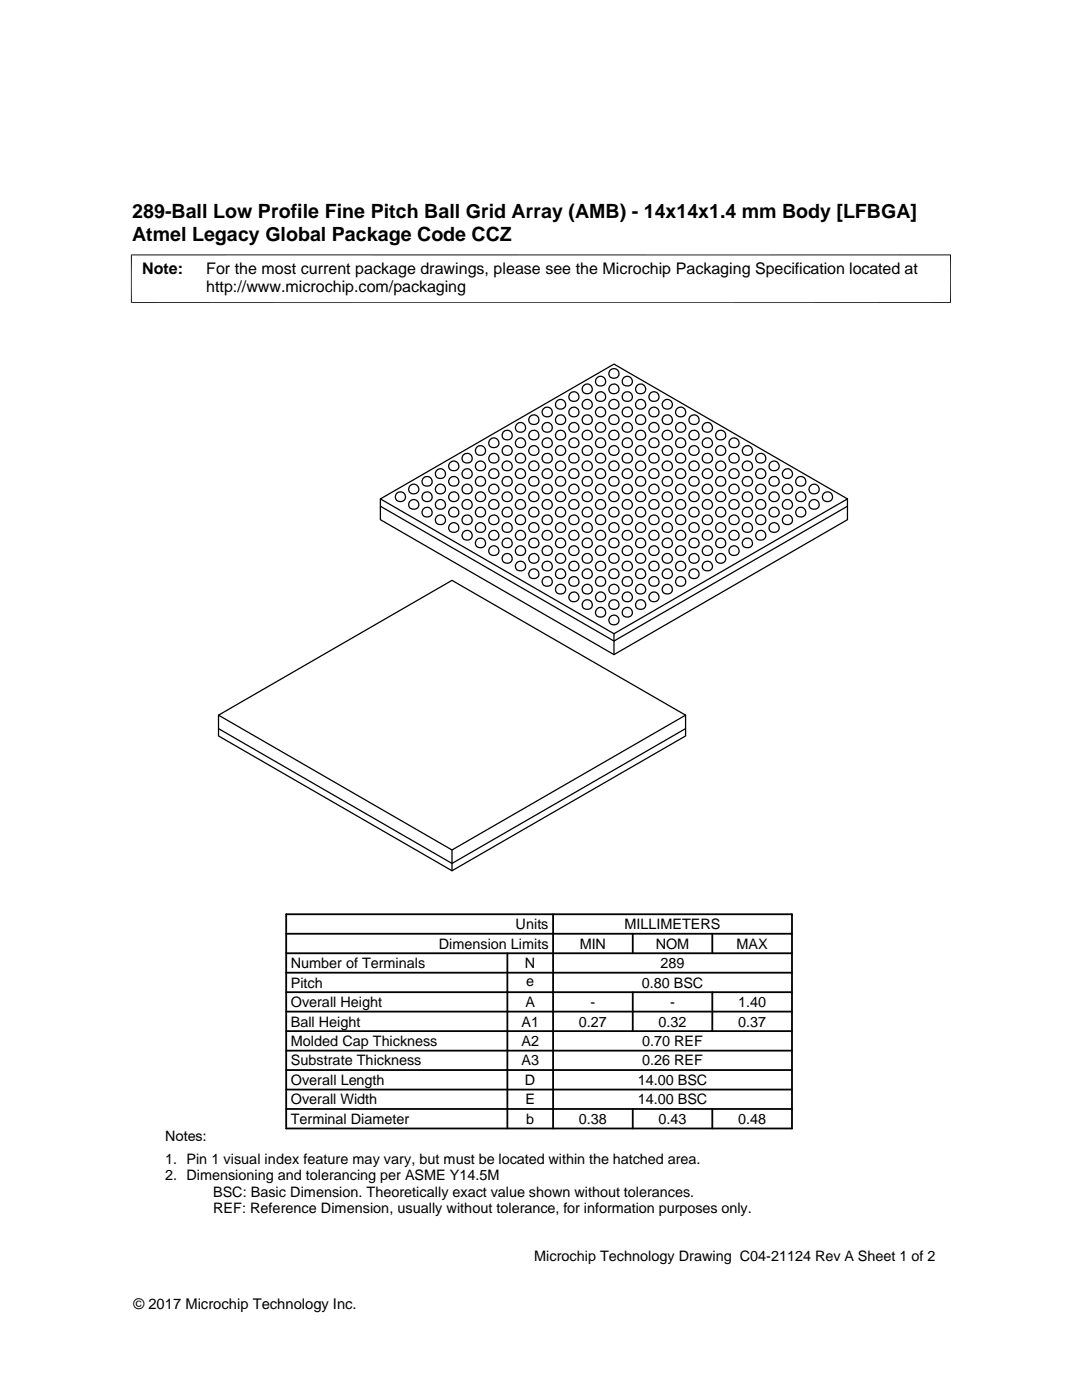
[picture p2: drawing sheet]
<svg xmlns="http://www.w3.org/2000/svg" width="216mm" height="279mm" viewBox="0 0 216 279" stroke-linecap="round" stroke-linejoin="round" font-family="sans-serif">
<g fill="none" stroke="#000" stroke-width=".25">
<path d="M124.4 75.5a1.02 1.02 0 0 1 1.7 .1 1.02 1.02 0 0 1-.9 1.5 1.02 1.02 0 0 1-1-1.4zM75.9 99.6l46.6 26.9 46.6-26.9-46.6-26.9-46.6 26.9v4.1l46.6 26.9 46.6-26.9v-4.1M95.1 92.4a1.02 1.02 0 0 1 1.7 .1 1.02 1.02 0 0 1-.9 1.5 1.02 1.02 0 0 1-1-1.4zM105.7 92.4a1.02 1.02 0 0 1 1.7 .1 1.02 1.02 0 0 1-.8 1.5 1.02 1.02 0 0 1-1-1.4zM105.7 83.1a1.02 1.02 0 0 1 1.7 .2 1.02 1.02 0 0 1-.8 1.5 1.02 1.02 0 0 1-1-1.3zM105.7 95.4a1.02 1.02 0 0 1 1.7 .2 1.02 1.02 0 0 1-.8 1.5 1.02 1.02 0 0 1-1-1.3zM105.7 86.2a1.02 1.02 0 0 1 1.7 .2 1.02 1.02 0 0 1-.8 1.5 1.02 1.02 0 0 1-1-1.3zM108.4 87.8a1.02 1.02 0 0 1 1.7 .1 1.02 1.02 0 0 1-.8 1.5 1.02 1.02 0 0 1-1.1-1.4zM111 92.4a1.02 1.02 0 0 1 1.8 .1 1.02 1.02 0 0 1-.9 1.5 1.02 1.02 0 0 1-1-1.4zM116.4 95.5a1 1 0 0 1 1.4-.2 1 1 0 0 1 .2 1.4 1 1 0 0 1-1.5 .2l-.3-.7zM116.4 83.2a1 1 0 0 1 1.4-.2 1 1 0 0 1 .2 1.4 1 1 0 0 1-1.5 .2l-.3-.7zM121.7 92.4a1.02 1.02 0 0 1 1.7 .1 1.02 1.02 0 0 1-.8 1.5 1.02 1.02 0 0 1-1-1.4z"/>
<path d="M124.4 87.8a1.02 1.02 0 0 1 1.7 .1 1.02 1.02 0 0 1-.9 1.5 1.02 1.02 0 0 1-1-1.4zM135 87.8a1.02 1.02 0 0 1 1.7 .1 1.02 1.02 0 0 1-.8 1.5 1.02 1.02 0 0 1-1-1.4zM137.7 92.4a1.02 1.02 0 0 1 1.7 .1 1.02 1.02 0 0 1-.8 1.5 1.02 1.02 0 0 1-1.1-1.4zM145.7 87.8a1 1 0 0 1 1.4-.2 1 1 0 0 1 .2 1.4 1 1 0 0 1-1.5 .2l-.3-.6zM148.3 92.4a1.02 1.02 0 0 1 1.7 .1 1.02 1.02 0 0 1-.8 1.5 1.02 1.02 0 0 1-1-1.4zM148.4 95.4a1.02 1.02 0 0 1 1.6 .2 1.02 1.02 0 0 1-.8 1.5 1.02 1.02 0 0 1-1-1.3zM153.6 92.4a1.02 1.02 0 0 1 1.8 .1 1.02 1.02 0 0 1-.9 1.5 1.02 1.02 0 0 1-1-1.4zM159 95.5a1 1 0 0 1 1.4-.2 1 1 0 0 1 .2 1.4 1 1 0 0 1-1.4 .2l-.4-.7zM75.9 101l46.6 26.9 46.6-26.9M81.7 100.1a1.02 1.02 0 0 1 1.8 .1 1.02 1.02 0 0 1-.9 1.5 1.02 1.02 0 0 1-1-1.4zM92.4 100.1a1.02 1.02 0 0 1 1.7 .1 1.02 1.02 0 0 1-.8 1.5 1.02 1.02 0 0 1-1-1.4zM95.1 104.7a1.02 1.02 0 0 1 1.7 .1 1.02 1.02 0 0 1-.9 1.5 1.02 1.02 0 0 1-1-1.4z"/>
<path d="M105.7 104.7a1.02 1.02 0 0 1 1.7 .1 1.02 1.02 0 0 1-.8 1.5 1.02 1.02 0 0 1-1-1.4zM105.7 107.7a1.02 1.02 0 0 1 1.7 .2 1.02 1.02 0 0 1-.8 1.5 1.02 1.02 0 0 1-1-1.3zM108.4 100.1a1.02 1.02 0 0 1 1.7 .1 1.02 1.02 0 0 1-.8 1.5 1.02 1.02 0 0 1-1.1-1.4zM111 104.7a1.02 1.02 0 0 1 1.8 .1 1.02 1.02 0 0 1-.9 1.5 1.02 1.02 0 0 1-1-1.4zM111 117a1.02 1.02 0 0 1 1.8 .1 1.02 1.02 0 0 1-.9 1.5 1.02 1.02 0 0 1-1-1.4zM116.4 107.8a1 1 0 0 1 1.4-.2 1 1 0 0 1 .2 1.4 1 1 0 0 1-1.5 .2l-.3-.7zM121.7 104.7a1.02 1.02 0 0 1 1.7 .1 1.02 1.02 0 0 1-.8 1.5 1.02 1.02 0 0 1-1-1.4zM121.7 117a1.02 1.02 0 0 1 1.7 .1 1.02 1.02 0 0 1-.8 1.5 1.02 1.02 0 0 1-1-1.4zM124.4 100.1a1.02 1.02 0 0 1 1.7 .1 1.02 1.02 0 0 1-.9 1.5 1.02 1.02 0 0 1-1-1.4zM135 100.1a1.02 1.02 0 0 1 1.7 .1 1.02 1.02 0 0 1-.8 1.5 1.02 1.02 0 0 1-1-1.4zM137.7 104.7a1.02 1.02 0 0 1 1.7 .1 1.02 1.02 0 0 1-.8 1.5 1.02 1.02 0 0 1-1.1-1.4zM145.7 100.1a1 1 0 0 1 1.4-.2 1 1 0 0 1 .2 1.4 1 1 0 0 1-1.5 .2l-.3-.6z"/>
<path d="M148.3 104.7a1.02 1.02 0 0 1 1.7 .1 1.02 1.02 0 0 1-.8 1.5 1.02 1.02 0 0 1-1-1.4zM148.4 107.7a1.02 1.02 0 0 1 1.6 .2 1.02 1.02 0 0 1-.8 1.5 1.02 1.02 0 0 1-1-1.3zM151 100.1a1.02 1.02 0 0 1 1.7 .1 1.02 1.02 0 0 1-.8 1.5 1.02 1.02 0 0 1-1-1.4zM153.6 104.7a1.02 1.02 0 0 1 1.8 .1 1.02 1.02 0 0 1-.9 1.5 1.02 1.02 0 0 1-1-1.4zM116.4 120.1a1 1 0 0 1 1.4-.2 1 1 0 0 1 .2 1.4 1 1 0 0 1-1.5 .2l-.3-.7zM122.5 126.5v4.1M124.4 121.6a1.02 1.02 0 0 1 1.7 .1 1.02 1.02 0 0 1-.9 1.5 1.02 1.02 0 0 1-1-1.3zM43.6 142.7l46.6-26.9 46.6 26.9-46.6 26.9zM43.6 145.4l46.6 26.9 46.6-26.9M43.6 142.7v4.2l46.6 26.9 46.6-26.9v-4.2M90.2 169.6v4.2"/>
<circle cx="114.5" cy="79.2" r="1.01"/>
<circle cx="117.2" cy="77.6" r="1.01"/>
<circle cx="119.8" cy="76.1" r="1.02"/>
<circle cx="119.8" cy="79.2" r="1.01"/>
<circle cx="122.5" cy="77.6" r="1.01"/>
<circle cx="122.5" cy="74.6" r="1.01"/>
<circle cx="125.2" cy="79.2" r="1.01"/>
<circle cx="127.8" cy="77.6" r="1.01"/>
<circle cx="130.5" cy="79.2" r="1.01"/>
<circle cx="79.9" cy="99.2" r="1.01"/>
<circle cx="82.6" cy="97.6" r="1.01"/>
<circle cx="85.2" cy="96.1" r="1.01"/>
<circle cx="85.2" cy="99.2" r="1.01"/>
<circle cx="87.9" cy="94.6" r="1.01"/>
<circle cx="87.9" cy="97.6" r="1.01"/>
<circle cx="90.5" cy="93" r="1.02"/>
<circle cx="90.5" cy="96.1" r="1.01"/>
<circle cx="90.5" cy="99.2" r="1.01"/>
<circle cx="93.2" cy="94.6" r="1.01"/>
<circle cx="93.2" cy="91.5" r="1.01"/>
<circle cx="93.2" cy="97.6" r="1.01"/>
<circle cx="95.9" cy="89.9" r="1.01"/>
<circle cx="95.9" cy="96.1" r="1.01"/>
<circle cx="95.9" cy="99.2" r="1.01"/>
<circle cx="98.5" cy="94.6" r="1.01"/>
<circle cx="98.5" cy="88.4" r="1.02"/>
<circle cx="98.5" cy="91.5" r="1.01"/>
<circle cx="98.5" cy="97.6" r="1.01"/>
<circle cx="101.2" cy="86.9" r="1.01"/>
<circle cx="101.2" cy="96.1" r="1.01"/>
<circle cx="101.2" cy="99.2" r="1.01"/>
<circle cx="101.2" cy="89.9" r="1.01"/>
<circle cx="101.2" cy="93" r="1.01"/>
<circle cx="103.9" cy="94.6" r="1.01"/>
<circle cx="103.9" cy="88.4" r="1.02"/>
<circle cx="103.9" cy="91.5" r="1.01"/>
<circle cx="103.9" cy="97.6" r="1.01"/>
<circle cx="103.9" cy="85.3" r="1.01"/>
<circle cx="106.5" cy="99.2" r="1.01"/>
<circle cx="106.5" cy="89.9" r="1.01"/>
<circle cx="109.2" cy="94.6" r="1.01"/>
<circle cx="109.2" cy="91.5" r="1.01"/>
<circle cx="109.2" cy="82.3" r="1.01"/>
<circle cx="109.2" cy="85.3" r="1.01"/>
<circle cx="109.2" cy="97.6" r="1.01"/>
<circle cx="111.9" cy="83.8" r="1.01"/>
<circle cx="111.9" cy="96.1" r="1.01"/>
<circle cx="111.9" cy="86.9" r="1.01"/>
<circle cx="111.9" cy="89.9" r="1.01"/>
<circle cx="111.9" cy="99.2" r="1.01"/>
<circle cx="111.9" cy="80.7" r="1.01"/>
<circle cx="114.5" cy="88.4" r="1.01"/>
<circle cx="114.5" cy="94.6" r="1.01"/>
<circle cx="114.5" cy="91.5" r="1.01"/>
<circle cx="114.5" cy="82.3" r="1.01"/>
<circle cx="114.5" cy="85.3" r="1.01"/>
<circle cx="114.5" cy="97.6" r="1.01"/>
<circle cx="117.2" cy="93" r="1.02"/>
<circle cx="117.2" cy="86.9" r="1.01"/>
<circle cx="117.2" cy="99.2" r="1.01"/>
<circle cx="117.2" cy="89.9" r="1.01"/>
<circle cx="117.2" cy="80.7" r="1.01"/>
<circle cx="119.8" cy="94.6" r="1.01"/>
<circle cx="119.8" cy="88.4" r="1.02"/>
<circle cx="119.8" cy="91.5" r="1.01"/>
<circle cx="119.8" cy="82.3" r="1.01"/>
<circle cx="119.8" cy="97.6" r="1.01"/>
<circle cx="119.8" cy="85.3" r="1.02"/>
<circle cx="122.5" cy="89.9" r="1.01"/>
<circle cx="122.5" cy="96.1" r="1.01"/>
<circle cx="122.5" cy="83.8" r="1.01"/>
<circle cx="122.5" cy="86.9" r="1.01"/>
<circle cx="122.5" cy="99.2" r="1.01"/>
<circle cx="122.5" cy="80.7" r="1.01"/>
<circle cx="125.2" cy="94.6" r="1.01"/>
<circle cx="125.2" cy="85.3" r="1.01"/>
<circle cx="125.2" cy="91.5" r="1.01"/>
<circle cx="125.2" cy="82.3" r="1.01"/>
<circle cx="125.2" cy="97.6" r="1.01"/>
<circle cx="127.8" cy="89.9" r="1.01"/>
<circle cx="127.8" cy="93" r="1.02"/>
<circle cx="127.8" cy="96.1" r="1.01"/>
<circle cx="127.8" cy="83.8" r="1.01"/>
<circle cx="127.8" cy="86.9" r="1.01"/>
<circle cx="127.8" cy="99.2" r="1.01"/>
<circle cx="127.8" cy="80.7" r="1.01"/>
<circle cx="130.5" cy="94.6" r="1.01"/>
<circle cx="130.5" cy="88.4" r="1.01"/>
<circle cx="130.5" cy="97.6" r="1.01"/>
<circle cx="130.5" cy="82.3" r="1.01"/>
<circle cx="130.5" cy="91.5" r="1.01"/>
<circle cx="130.5" cy="85.3" r="1.01"/>
<circle cx="133.1" cy="93" r="1.02"/>
<circle cx="133.1" cy="86.9" r="1.01"/>
<circle cx="133.1" cy="83.8" r="1.01"/>
<circle cx="133.1" cy="96.1" r="1.01"/>
<circle cx="133.1" cy="99.2" r="1.01"/>
<circle cx="133.1" cy="89.9" r="1.01"/>
<circle cx="133.2" cy="80.7" r="1.01"/>
<circle cx="135.8" cy="94.6" r="1.01"/>
<circle cx="135.8" cy="91.5" r="1.01"/>
<circle cx="135.8" cy="82.3" r="1.01"/>
<circle cx="135.8" cy="85.3" r="1.01"/>
<circle cx="135.8" cy="97.6" r="1.01"/>
<circle cx="138.5" cy="89.9" r="1.01"/>
<circle cx="138.5" cy="83.8" r="1.01"/>
<circle cx="138.5" cy="96.1" r="1.01"/>
<circle cx="138.5" cy="86.9" r="1.01"/>
<circle cx="138.5" cy="99.2" r="1.01"/>
<circle cx="141.1" cy="94.6" r="1.01"/>
<circle cx="141.1" cy="88.4" r="1.02"/>
<circle cx="141.1" cy="85.3" r="1.01"/>
<circle cx="141.1" cy="91.5" r="1.01"/>
<circle cx="141.1" cy="97.6" r="1.01"/>
<circle cx="143.8" cy="86.9" r="1.01"/>
<circle cx="143.8" cy="96.1" r="1.01"/>
<circle cx="143.8" cy="99.2" r="1.01"/>
<circle cx="143.8" cy="89.9" r="1.01"/>
<circle cx="143.8" cy="93" r="1.01"/>
<circle cx="146.5" cy="91.5" r="1.01"/>
<circle cx="146.5" cy="94.6" r="1.02"/>
<circle cx="146.5" cy="97.6" r="1.01"/>
<circle cx="149.1" cy="99.2" r="1.01"/>
<circle cx="149.1" cy="89.9" r="1.01"/>
<circle cx="151.8" cy="94.6" r="1.01"/>
<circle cx="151.8" cy="91.5" r="1.01"/>
<circle cx="151.8" cy="97.6" r="1.01"/>
<circle cx="154.5" cy="96.1" r="1.01"/>
<circle cx="154.5" cy="99.2" r="1.01"/>
<circle cx="157.1" cy="94.6" r="1.01"/>
<circle cx="157.1" cy="97.6" r="1.01"/>
<circle cx="159.8" cy="99.2" r="1.01"/>
<circle cx="162.4" cy="97.6" r="1.01"/>
<circle cx="165.1" cy="99.2" r="1.01"/>
<circle cx="85.2" cy="102.2" r="1.01"/>
<circle cx="87.9" cy="100.7" r="1.01"/>
<circle cx="87.9" cy="103.8" r="1.01"/>
<circle cx="90.5" cy="105.3" r="1.02"/>
<circle cx="90.5" cy="102.2" r="1.02"/>
<circle cx="93.2" cy="106.9" r="1.01"/>
<circle cx="93.2" cy="103.8" r="1.01"/>
<circle cx="95.9" cy="108.4" r="1.01"/>
<circle cx="95.9" cy="102.2" r="1.01"/>
<circle cx="98.5" cy="100.7" r="1.02"/>
<circle cx="98.5" cy="103.8" r="1.01"/>
<circle cx="98.5" cy="106.9" r="1.01"/>
<circle cx="98.5" cy="109.9" r="1.01"/>
<circle cx="101.2" cy="111.5" r="1.01"/>
<circle cx="101.2" cy="108.4" r="1.01"/>
<circle cx="101.2" cy="102.2" r="1.01"/>
<circle cx="101.2" cy="105.3" r="1.01"/>
<circle cx="103.9" cy="100.7" r="1.02"/>
<circle cx="103.9" cy="113" r="1.01"/>
<circle cx="103.9" cy="103.8" r="1.01"/>
<circle cx="103.9" cy="106.9" r="1.01"/>
<circle cx="103.9" cy="109.9" r="1.01"/>
<circle cx="106.5" cy="111.5" r="1.01"/>
<circle cx="106.5" cy="102.2" r="1.01"/>
<circle cx="106.5" cy="114.5" r="1.01"/>
<circle cx="109.2" cy="106.9" r="1.01"/>
<circle cx="109.2" cy="103.8" r="1.01"/>
<circle cx="109.2" cy="113" r="1.01"/>
<circle cx="109.2" cy="116.1" r="1.01"/>
<circle cx="109.2" cy="109.9" r="1.01"/>
<circle cx="111.8" cy="111.5" r="1.01"/>
<circle cx="111.9" cy="102.2" r="1.01"/>
<circle cx="111.9" cy="108.4" r="1.01"/>
<circle cx="111.9" cy="114.5" r="1.01"/>
<circle cx="114.5" cy="106.9" r="1.01"/>
<circle cx="114.5" cy="119.1" r="1.01"/>
<circle cx="114.5" cy="100.7" r="1.01"/>
<circle cx="114.5" cy="103.8" r="1.01"/>
<circle cx="114.5" cy="113" r="1.01"/>
<circle cx="114.5" cy="116.1" r="1.01"/>
<circle cx="114.5" cy="109.9" r="1.01"/>
<circle cx="117.2" cy="111.5" r="1.01"/>
<circle cx="117.2" cy="105.3" r="1.02"/>
<circle cx="117.2" cy="117.6" r="1.02"/>
<circle cx="117.2" cy="102.2" r="1.01"/>
<circle cx="117.2" cy="114.5" r="1.01"/>
<circle cx="119.8" cy="100.7" r="1.02"/>
<circle cx="119.8" cy="116.1" r="1.01"/>
<circle cx="119.8" cy="103.8" r="1.01"/>
<circle cx="119.8" cy="113" r="1.01"/>
<circle cx="119.8" cy="106.9" r="1.01"/>
<circle cx="119.8" cy="119.2" r="1.01"/>
<circle cx="119.8" cy="109.9" r="1.01"/>
<circle cx="122.5" cy="111.5" r="1.01"/>
<circle cx="122.5" cy="108.4" r="1.01"/>
<circle cx="122.5" cy="102.2" r="1.01"/>
<circle cx="122.5" cy="114.5" r="1.01"/>
<circle cx="125.2" cy="103.8" r="1.01"/>
<circle cx="125.2" cy="113" r="1.01"/>
<circle cx="125.2" cy="106.9" r="1.01"/>
<circle cx="125.2" cy="116.1" r="1.01"/>
<circle cx="125.2" cy="119.2" r="1.01"/>
<circle cx="125.2" cy="109.9" r="1.01"/>
<circle cx="127.8" cy="105.3" r="1.02"/>
<circle cx="127.8" cy="117.6" r="1.02"/>
<circle cx="127.8" cy="111.5" r="1.01"/>
<circle cx="127.8" cy="108.4" r="1.01"/>
<circle cx="127.8" cy="102.2" r="1.01"/>
<circle cx="127.8" cy="114.5" r="1.01"/>
<circle cx="130.5" cy="100.7" r="1.01"/>
<circle cx="130.5" cy="116.1" r="1.01"/>
<circle cx="130.5" cy="109.9" r="1.01"/>
<circle cx="130.5" cy="106.9" r="1.01"/>
<circle cx="130.5" cy="119.1" r="1.01"/>
<circle cx="130.5" cy="113" r="1.01"/>
<circle cx="130.5" cy="103.8" r="1.01"/>
<circle cx="133.1" cy="111.5" r="1.01"/>
<circle cx="133.1" cy="105.3" r="1.02"/>
<circle cx="133.1" cy="117.6" r="1.02"/>
<circle cx="133.1" cy="108.4" r="1.01"/>
<circle cx="133.2" cy="102.2" r="1.02"/>
<circle cx="133.2" cy="114.5" r="1.02"/>
<circle cx="135.8" cy="106.9" r="1.01"/>
<circle cx="135.8" cy="103.8" r="1.01"/>
<circle cx="135.8" cy="113" r="1.01"/>
<circle cx="135.8" cy="116.1" r="1.01"/>
<circle cx="135.8" cy="109.9" r="1.01"/>
<circle cx="138.5" cy="111.5" r="1.01"/>
<circle cx="138.5" cy="108.4" r="1.01"/>
<circle cx="138.5" cy="102.2" r="1.01"/>
<circle cx="138.5" cy="114.5" r="1.01"/>
<circle cx="141.1" cy="100.7" r="1.02"/>
<circle cx="141.1" cy="103.8" r="1.01"/>
<circle cx="141.1" cy="113" r="1.01"/>
<circle cx="141.1" cy="106.9" r="1.01"/>
<circle cx="141.1" cy="109.9" r="1.01"/>
<circle cx="143.8" cy="111.5" r="1.01"/>
<circle cx="143.8" cy="108.4" r="1.01"/>
<circle cx="143.8" cy="102.2" r="1.01"/>
<circle cx="143.8" cy="105.3" r="1.01"/>
<circle cx="146.5" cy="103.8" r="1.01"/>
<circle cx="146.5" cy="106.9" r="1.02"/>
<circle cx="146.5" cy="109.9" r="1.01"/>
<circle cx="149.1" cy="102.2" r="1.01"/>
<circle cx="151.8" cy="106.9" r="1.01"/>
<circle cx="151.8" cy="103.8" r="1.01"/>
<circle cx="154.5" cy="102.2" r="1.01"/>
<circle cx="157.1" cy="100.7" r="1.01"/>
<circle cx="157.1" cy="103.8" r="1.01"/>
<circle cx="159.8" cy="102.2" r="1.01"/>
<circle cx="162.4" cy="100.7" r="1.02"/>
<circle cx="119.8" cy="122.2" r="1.02"/>
<circle cx="122.5" cy="123.8" r="1.01"/>
<circle cx="122.5" cy="120.7" r="1.01"/>
<circle cx="127.8" cy="120.7" r="1.01"/>
</g>
<path d="M26.1 50.9h163.7M26.2 50.8v9.7M189.7 50.8v9.7M26.1 60.4h163.7" fill="none" stroke="#000" stroke-width=".2"/>
<g fill="none" stroke="#000" stroke-width=".36">
<path d="M57.1 182.5h100.9v42.7h-100.9zM57.1 198h100.9M57.1 194.1h100.9M57.1 190.2h100.9M57.1 186.4h100.9M101.2 190.2v35M110.4 182.5v42.7M126.3 186.4v3.8M126.3 198v7.8M142.1 186.4v3.8M142.1 198v7.8M57.1 201.9h100.9"/>
<path d="M57.1 209.7h100.9M57.1 205.8h100.9M57.1 217.4h100.9M57.1 213.6h100.9M57.1 221.3h100.9M126.3 221.3v3.9M142.1 221.3v3.9"/>
</g>
<g font-size="3.9">
<text x="26.4" y="43.5">289-Ball Low Profile Fine Pitch Ball Grid Array (AMB) - 14x14x1.4 mm Body [LFBGA]</text>
<text x="26.4" y="48">Atmel Legacy Global Package Code CCZ</text>
</g>
<g font-size="3.2">
<text x="28.4" y="54.6">Note:</text>
<text x="41.1" y="58.3">http://www.microchip.com/packaging</text>
<text x="41.1" y="54.6">For the most current package drawings, please see the Microchip Packaging Specification located at</text>
</g>
<g font-size="2.9">
<text x="102.9" y="185.4">Units</text>
<text x="124.6" y="185.4">MILLIMETERS</text>
<text x="87.6" y="189.3">Dimension Limits</text>
<text x="115.7" y="189.3">MIN</text>
<text x="130.8" y="189.3">NOM</text>
<text x="147" y="189.3">MAX</text>
<text x="58" y="193.2">Number of Terminals</text>
<text x="58" y="197.1">Pitch</text>
<text x="104.8" y="193.2">N</text>
<text x="105" y="196.8">e</text>
<text x="128" y="197.1">0.80 BSC</text>
<text x="131.8" y="193.2">289</text>
<text x="58" y="201">Overall Height</text>
<text x="104.8" y="201">A</text>
<text x="117.8" y="201">-</text>
<text x="133.7" y="201">-</text>
<text x="147.3" y="201">1.40</text>
<text x="58" y="208.7">Molded Cap Thickness</text>
<text x="58" y="204.9">Ball Height</text>
<text x="104.1" y="204.9">A1</text>
<text x="104.1" y="208.8">A2</text>
<text x="115.5" y="204.9">0.27</text>
<text x="128.1" y="208.7">0.70 REF</text>
<text x="131.4" y="204.9">0.32</text>
<text x="147.3" y="204.9">0.37</text>
<text x="58" y="212.6">Substrate Thickness</text>
<text x="104.1" y="212.6">A3</text>
<text x="128.1" y="212.6">0.26 REF</text>
<text x="58" y="216.5">Overall Length</text>
<text x="58" y="220.4">Overall Width</text>
<text x="104.8" y="216.5">D</text>
<text x="104.8" y="220.4">E</text>
<text x="127.3" y="216.5">14.00 BSC</text>
<text x="127.3" y="220.4">14.00 BSC</text>
<text x="32.9" y="227.6">Notes:</text>
<text x="58" y="224.3">Terminal Diameter</text>
<text x="105" y="224.3">b</text>
<text x="115.5" y="224.3">0.38</text>
<text x="131.4" y="224.3">0.43</text>
<text x="147.3" y="224.3">0.48</text>
<text x="32.9" y="232.2">1. Pin 1 visual index feature may vary, but must be located within the hatched area.</text>
<text x="32.9" y="235.5">2. Dimensioning and tolerancing per ASME Y14.5M</text>
<text x="42.5" y="238.8">BSC: Basic Dimension. Theoretically exact value shown without tolerances.</text>
<text x="42.5" y="242.2">REF: Reference Dimension, usually without tolerance, for information purposes only.</text>
<text x="106.6" y="251.7">Microchip Technology Drawing C04-21124 Rev A Sheet 1 of 2</text>
<text x="26.6" y="261.3">© 2017 Microchip Technology Inc.</text>
</g>
</svg>
